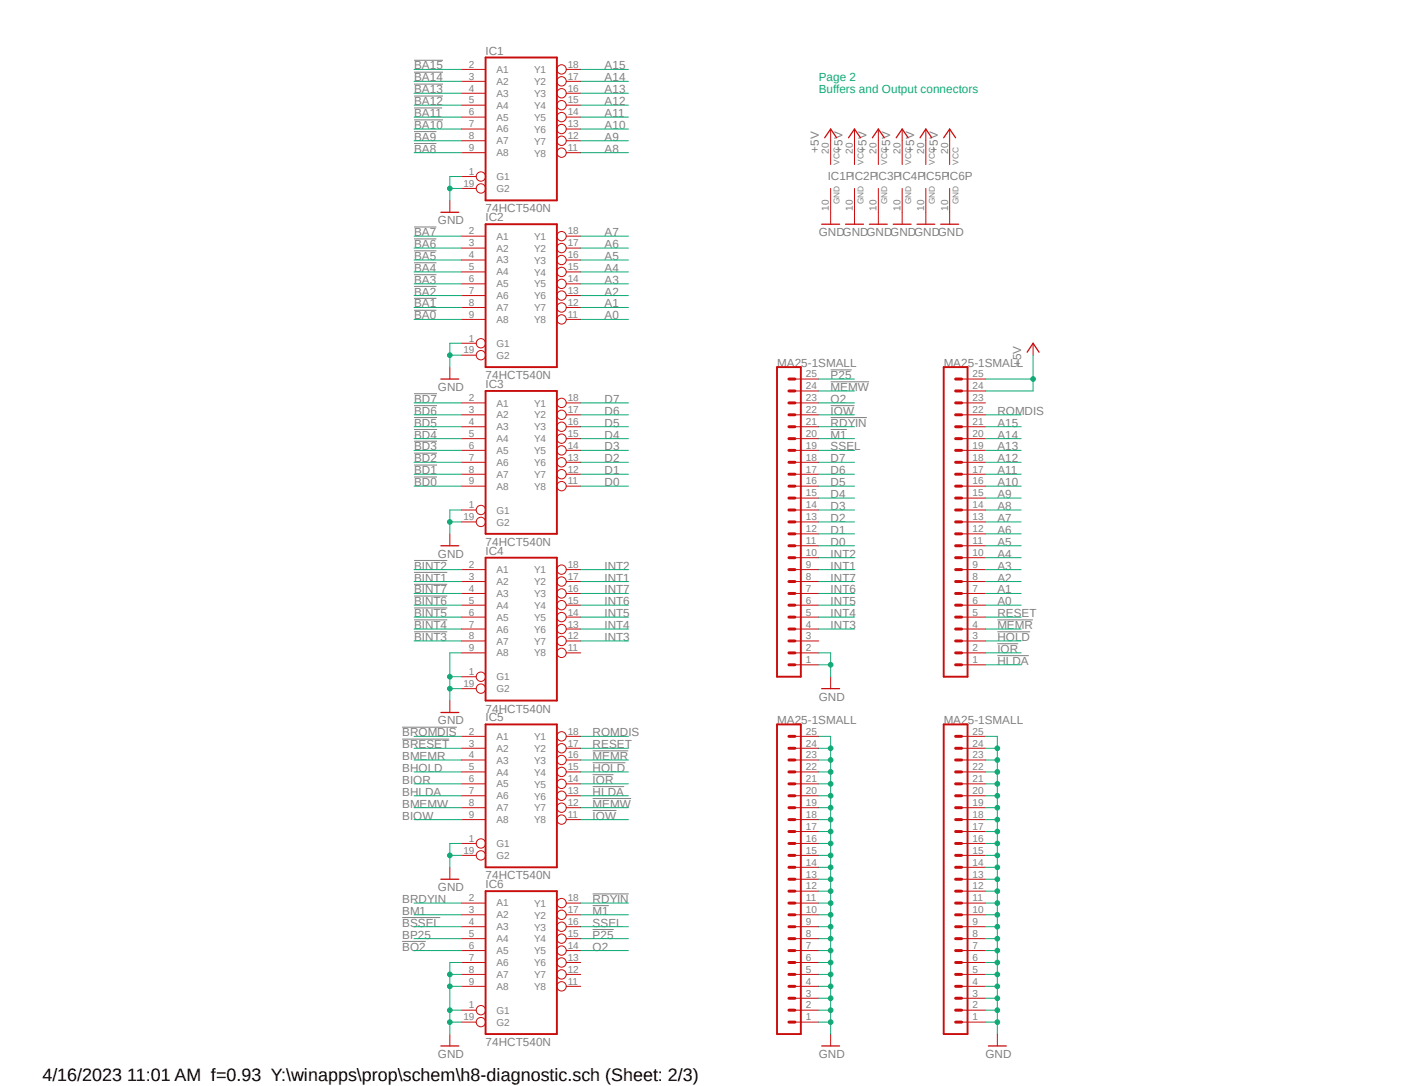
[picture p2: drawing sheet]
<svg xmlns="http://www.w3.org/2000/svg" width="279mm" height="216mm" viewBox="0 0 279 216" stroke-linecap="round" stroke-linejoin="round" font-family="sans-serif">
<path d="M79.4 8.4l129 202.5M208.4 8.4l-129 202.5" fill="none" stroke="#fff" stroke-width=".2"/>
<g fill="none" stroke="#808080" stroke-width=".2">
<path d="M82.3 12h5.8M82.3 14.4h5.8M82.3 16.7h5.8M82.3 19.1h5.8M82.3 21.5h5.6M82.3 23.8h5.8M82.3 26.2h4.5M82.3 28.5h4.5M82.3 47.5h4.5M82.3 49.9h4.5M82.3 52.2h4.5M82.3 54.6h4.5"/>
<path d="M82.3 56.9h4.5M82.3 59.3h4.5M82.3 45.1h4.5M82.3 61.7h4.5M82.3 78.3h4.6M165.2 73.5h4.2M165.2 75.9h7.6M82.3 80.6h4.6M82.3 83h4.6M82.3 85.4h4.6M82.3 87.7h4.6M82.3 90.1h4.6"/>
<path d="M82.3 92.5h4.6M82.3 94.8h4.6M165.2 80.6h4.7M165.2 83h7.2M165.2 85.4h3.2M82.3 111.4h6.6M82.3 113.8h6.6M82.3 116.2h6.6M82.3 118.5h6.6M82.3 120.9h6.6M82.3 123.2h6.6M82.3 125.6h6.6"/>
<path d="M198.3 123.2h7.1M198.3 125.6h6.6M198.3 128h4.2M198.3 130.3h6.3M80 144.6h10.8M80 146.9h9.3M117.9 158.7h7.6M117.9 149.3h7M117.9 151.6h6.5M117.9 154h4.1M117.9 156.4h6.2M117.9 161.1h4.7"/>
<path d="M117.9 177.7h7.2M80 182.4h7.5M80 187.2h4.7M117.9 184.8h4.1M117.9 180h3.2"/>
</g>
<path d="M96.6 11.4h14.1v28.4h-14.1zM96.6 44.6h14.1v28.4h-14.1zM96.6 77.7h14.1v28.4h-14.1zM154.5 73h4.8v61.5h-4.8zM187.7 73h4.7v61.5h-4.7zM96.6 110.9h14.1v28.4h-14.1zM96.6 144h14.1v28.4h-14.1zM154.5 144h4.8v61.6h-4.8zM187.7 144h4.7v61.6h-4.7zM96.6 177.2h14.1v28.4h-14.1z" fill="none" stroke="#c90d0c" stroke-width=".38"/>
<g fill="none" stroke="#c90d0c" stroke-width=".2">
<path d="M91.8 13.8h4.8M91.8 16.2h4.8M91.8 18.5h4.8M112.6 13.8h2.9M112.6 16.2h2.9M112.6 18.5h2.9M89.5 39.8v2.4M91.8 35.1h2.9M91.8 20.9h4.8M91.8 23.3h4.8M91.8 25.7h4.8M91.8 28h4.8"/>
<path d="M91.8 30.4h4.8M91.8 37.5h2.9M112.6 20.9h2.9M112.6 23.3h2.9M112.6 25.7h2.9M112.6 28h2.9M112.6 30.4h2.9M165.2 25.7v7M165.2 37.5v7.1M169.9 25.7v7M169.9 37.5v7.1M174.7 25.7v7"/>
<path d="M174.7 37.5v7.1M179.4 25.7v7M179.4 37.5v7.1M184.1 25.7v7M184.1 37.5v7.1M188.8 25.7v7M188.8 37.5v7.1M91.8 46.9h4.8M91.8 49.3h4.8M91.8 51.7h4.8M91.8 54.1h4.8M91.8 56.4h4.8"/>
<path d="M91.8 58.8h4.8M112.6 46.9h2.9M112.6 49.3h2.9M112.6 51.7h2.9M112.6 54.1h2.9M112.6 56.4h2.9M112.6 58.8h2.9M89.5 73v2.4M91.8 68.2h2.9M91.8 61.1h4.8M91.8 63.5h4.8M91.8 70.6h2.9"/>
<path d="M112.6 61.1h2.9M112.6 63.5h2.9M158.1 77.7h4.7M158.1 75.4h4.7M191.2 77.7h4.8M191.2 75.4h4.8M205.4 68.2v2.4M91.8 80.1h4.8M91.8 82.5h4.8M91.8 84.8h4.8M91.8 87.2h4.8M91.8 89.5h4.8"/>
<path d="M91.8 91.9h4.8M91.8 94.3h4.8M91.8 96.6h4.8M112.6 80.1h2.9M112.6 82.5h2.9M112.6 84.8h2.9M112.6 87.2h2.9M112.6 89.5h2.9M112.6 91.9h2.9M112.6 94.3h2.9M112.6 96.6h2.9M158.1 80.1h4.7"/>
<path d="M158.1 82.5h4.7M158.1 84.8h4.7M158.1 87.2h4.7M158.1 89.5h4.7M158.1 91.9h4.7M158.1 94.3h4.7M158.1 96.6h4.7M158.1 99h4.7M191.2 80.1h4.8M191.2 82.5h4.8M191.2 84.8h4.8M191.2 87.2h4.8"/>
<path d="M191.2 89.5h4.8M191.2 91.9h4.8M191.2 94.3h4.8M191.2 96.6h4.8M191.2 99h4.8M89.5 106.1v2.4M91.8 101.4h2.9M91.8 103.8h2.9M91.8 113.2h4.8M91.8 115.6h4.8M91.8 118h4.8M112.6 113.2h2.9"/>
<path d="M112.6 115.6h2.9M112.6 118h2.9M158.1 101.4h4.7M158.1 103.8h4.7M158.1 113.2h4.7M158.1 115.6h4.7M158.1 118h4.7M158.1 110.9h4.7M158.1 108.5h4.7M158.1 106.1h4.7M191.2 101.4h4.8M191.2 103.8h4.8"/>
<path d="M191.2 113.2h4.8M191.2 115.6h4.8M191.2 118h4.8M191.2 110.9h4.8M191.2 108.5h4.8M191.2 106.1h4.8M89.5 139.3v2.3M91.8 134.5h2.9M91.8 120.3h4.8M91.8 122.7h4.8M91.8 125.1h4.8M91.8 127.4h4.8"/>
<path d="M91.8 129.8h4.8M91.8 136.9h2.9M112.6 120.3h2.9M112.6 122.7h2.9M112.6 125.1h2.9M112.6 127.4h2.9M112.6 129.8h2.9M158.1 120.3h4.7M158.1 122.7h4.7M158.1 125.1h4.7M158.1 127.4h4.7M158.1 129.8h4.7"/>
<path d="M158.1 132.2h4.7M165.2 134.5v2.4M191.2 120.3h4.8M191.2 122.7h4.8M191.2 125.1h4.8M191.2 127.4h4.8M191.2 129.8h4.8M191.2 132.2h4.8M91.8 146.4h4.8M91.8 148.8h4.8M91.8 151.1h4.8M91.8 153.5h4.8"/>
<path d="M91.8 155.8h4.8M91.8 158.2h4.8M112.6 146.4h2.9M112.6 148.8h2.9M112.6 151.1h2.9M112.6 153.5h2.9M112.6 155.8h2.9M112.6 158.2h2.9M158.1 146.4h4.7M158.1 148.8h4.7M158.1 151.1h4.7M158.1 153.5h4.7"/>
<path d="M158.1 155.8h4.7M158.1 158.2h4.7M191.2 146.4h4.8M191.2 148.8h4.8M191.2 151.1h4.8M191.2 153.5h4.8M191.2 155.8h4.8M191.2 158.2h4.8M89.5 172.4v2.4M91.8 167.7h2.9M91.8 160.6h4.8M91.8 162.9h4.8"/>
<path d="M91.8 170.1h2.9M91.8 179.5h4.8M112.6 160.6h2.9M112.6 162.9h2.9M112.6 179.5h2.9M158.1 167.7h4.7M158.1 160.6h4.7M158.1 162.9h4.7M158.1 170.1h4.7M158.1 179.5h4.7M158.1 177.2h4.7M158.1 174.8h4.7"/>
<path d="M158.1 172.4h4.7M158.1 165.3h4.7M191.2 167.7h4.8M191.2 160.6h4.8M191.2 162.9h4.8M191.2 170.1h4.8M191.2 179.5h4.8M191.2 177.2h4.8M191.2 174.8h4.8M191.2 172.4h4.8M191.2 165.3h4.8M91.8 181.9h4.8"/>
<path d="M91.8 184.2h4.8M91.8 186.6h4.8M91.8 189h4.8M91.8 191.3h4.8M91.8 193.7h4.8M91.8 196.1h4.8M112.6 181.9h2.9M112.6 184.2h2.9M112.6 186.6h2.9M112.6 189h2.9M112.6 191.3h2.9M112.6 193.7h2.9"/>
<path d="M112.6 196.1h2.9M158.1 181.9h4.7M158.1 184.2h4.7M158.1 186.6h4.7M158.1 189h4.7M158.1 191.3h4.7M158.1 193.7h4.7M158.1 196.1h4.7M158.1 198.5h4.7M191.2 181.9h4.8M191.2 184.2h4.8M191.2 186.6h4.8"/>
<path d="M191.2 189h4.8M191.2 191.3h4.8M191.2 193.7h4.8M191.2 196.1h4.8M191.2 198.5h4.8M89.5 205.6v2.3M91.8 200.8h2.9M91.8 203.2h2.9M158.1 200.8h4.7M158.1 203.2h4.7M165.2 205.6v2.3M191.2 200.8h4.8"/>
<path d="M191.2 203.2h4.8M198.3 205.6v2.3"/>
<circle cx="111.7" cy="16.2" r=".93"/>
<circle cx="111.7" cy="18.5" r=".93"/>
<circle cx="111.7" cy="13.8" r=".93"/>
<circle cx="95.6" cy="37.5" r=".93"/>
<circle cx="95.6" cy="35.1" r=".93"/>
<circle cx="111.7" cy="28" r=".93"/>
<circle cx="111.7" cy="25.7" r=".93"/>
<circle cx="111.7" cy="23.3" r=".93"/>
<circle cx="111.7" cy="30.4" r=".93"/>
<circle cx="111.7" cy="20.9" r=".93"/>
<circle cx="111.7" cy="58.8" r=".93"/>
<circle cx="111.7" cy="56.4" r=".93"/>
<circle cx="111.7" cy="46.9" r=".93"/>
<circle cx="111.7" cy="54.1" r=".93"/>
<circle cx="111.7" cy="51.7" r=".93"/>
<circle cx="111.7" cy="49.3" r=".93"/>
<circle cx="95.6" cy="70.6" r=".93"/>
<circle cx="95.6" cy="68.2" r=".93"/>
<circle cx="111.7" cy="61.1" r=".93"/>
<circle cx="111.7" cy="63.5" r=".93"/>
<circle cx="111.7" cy="96.6" r=".93"/>
<circle cx="111.7" cy="82.5" r=".93"/>
<circle cx="111.7" cy="89.5" r=".93"/>
<circle cx="111.7" cy="87.2" r=".93"/>
<circle cx="111.7" cy="84.8" r=".93"/>
<circle cx="111.7" cy="80.1" r=".93"/>
<circle cx="111.7" cy="91.9" r=".93"/>
<circle cx="111.7" cy="94.3" r=".93"/>
<circle cx="95.6" cy="101.4" r=".93"/>
<circle cx="95.6" cy="103.8" r=".93"/>
<circle cx="111.7" cy="113.2" r=".93"/>
<circle cx="111.7" cy="118" r=".93"/>
<circle cx="111.7" cy="115.6" r=".93"/>
<circle cx="95.6" cy="136.9" r=".93"/>
<circle cx="95.6" cy="134.5" r=".93"/>
<circle cx="111.7" cy="125.1" r=".93"/>
<circle cx="111.7" cy="129.8" r=".93"/>
<circle cx="111.7" cy="127.4" r=".93"/>
<circle cx="111.7" cy="122.7" r=".93"/>
<circle cx="111.7" cy="120.3" r=".93"/>
<circle cx="111.7" cy="153.5" r=".93"/>
<circle cx="111.7" cy="146.4" r=".93"/>
<circle cx="111.7" cy="158.2" r=".93"/>
<circle cx="111.7" cy="155.8" r=".93"/>
<circle cx="111.7" cy="151.1" r=".93"/>
<circle cx="111.7" cy="148.8" r=".93"/>
<circle cx="95.6" cy="170.1" r=".93"/>
<circle cx="95.6" cy="167.7" r=".93"/>
<circle cx="111.7" cy="160.6" r=".93"/>
<circle cx="111.7" cy="162.9" r=".93"/>
<circle cx="111.7" cy="179.5" r=".93"/>
<circle cx="111.7" cy="181.9" r=".93"/>
<circle cx="111.7" cy="189" r=".93"/>
<circle cx="111.7" cy="193.7" r=".93"/>
<circle cx="111.7" cy="186.6" r=".93"/>
<circle cx="111.7" cy="196.1" r=".93"/>
<circle cx="111.7" cy="191.3" r=".93"/>
<circle cx="111.7" cy="184.2" r=".93"/>
<circle cx="95.6" cy="200.8" r=".93"/>
<circle cx="95.6" cy="203.2" r=".93"/>
</g>
<g fill="none" stroke="#c90d0c" stroke-width=".59">
<path d="M156.9 77.7h1.2M156.9 75.4h1.2M190 77.7h1.2M190 75.4h1.2M156.9 99h1.2M156.9 94.3h1.2M156.9 96.6h1.2M156.9 87.2h1.2M156.9 89.5h1.2M156.9 91.9h1.2M156.9 82.5h1.2M156.9 84.8h1.2"/>
<path d="M156.9 80.1h1.2M190 99h1.2M190 94.3h1.2M190 96.6h1.2M190 87.2h1.2M190 89.5h1.2M190 91.9h1.2M190 82.5h1.2M190 84.8h1.2M190 80.1h1.2M156.9 115.6h1.2M156.9 118h1.2"/>
<path d="M156.9 110.9h1.2M156.9 113.2h1.2M156.9 106.1h1.2M156.9 108.5h1.2M156.9 101.4h1.2M156.9 103.8h1.2M190 115.6h1.2M190 118h1.2M190 110.9h1.2M190 113.2h1.2M190 106.1h1.2M190 108.5h1.2"/>
<path d="M190 101.4h1.2M190 103.8h1.2M156.9 127.4h1.2M156.9 129.8h1.2M156.9 132.2h1.2M156.9 122.7h1.2M156.9 125.1h1.2M156.9 120.3h1.2M190 127.4h1.2M190 129.8h1.2M190 132.2h1.2M190 122.7h1.2"/>
<path d="M190 125.1h1.2M190 120.3h1.2M156.9 158.2h1.2M156.9 153.5h1.2M156.9 155.8h1.2M156.9 148.8h1.2M156.9 151.1h1.2M156.9 146.4h1.2M190 158.2h1.2M190 153.5h1.2M190 155.8h1.2M190 148.8h1.2"/>
<path d="M190 151.1h1.2M190 146.4h1.2M156.9 177.2h1.2M156.9 179.5h1.2M156.9 170.1h1.2M156.9 172.4h1.2M156.9 174.8h1.2M156.9 165.3h1.2M156.9 167.7h1.2M156.9 160.6h1.2M156.9 162.9h1.2M190 177.2h1.2"/>
<path d="M190 179.5h1.2M190 170.1h1.2M190 172.4h1.2M190 174.8h1.2M190 165.3h1.2M190 167.7h1.2M190 160.6h1.2M190 162.9h1.2M156.9 198.5h1.2M156.9 193.7h1.2M156.9 196.1h1.2M156.9 186.6h1.2"/>
<path d="M156.9 189h1.2M156.9 191.3h1.2M156.9 181.9h1.2M156.9 184.2h1.2M190 198.5h1.2M190 193.7h1.2M190 196.1h1.2M190 186.6h1.2M190 189h1.2M190 191.3h1.2M190 181.9h1.2M190 184.2h1.2"/>
<path d="M156.9 200.8h1.2M156.9 203.2h1.2M190 200.8h1.2M190 203.2h1.2"/>
</g>
<g fill="none" stroke="#c90d0c" stroke-width=".25">
<path d="M164 27.4l1.2-1.7 1.2 1.7M168.7 27.4l1.2-1.7 1.2 1.7M173.5 27.4l1.2-1.7 1.2 1.7M178.2 27.4l1.2-1.7 1.2 1.7M183 27.4l1.1-1.7 1.2 1.7M187.7 27.4l1.1-1.7 1.2 1.7M87.7 42.2h3.5M163.4 44.6h3.6M168.1 44.6h3.6M172.9 44.6h3.5M177.6 44.6h3.6M182.4 44.6h3.5"/>
<path d="M187.1 44.6h3.5M87.7 75.4h3.5M204.3 70l1.1-1.8 1.2 1.8M87.7 108.5h3.5M163.4 136.9h3.6M87.7 141.6h3.5M87.7 174.8h3.5M87.7 207.9h3.5M163.4 207.9h3.6M196.6 207.9h3.5"/>
</g>
<g fill="none" stroke="#0dab76" stroke-width=".2">
<path d="M82.3 13.8h9.5M82.3 16.2h9.5M82.3 18.5h9.5M82.3 20.9h9.5M82.3 23.3h9.5M82.3 25.7h9.5M82.3 28h9.5M82.3 30.4h9.5M82.3 49.3h9.5M82.3 51.7h9.5M82.3 54.1h9.5M82.3 56.4h9.5"/>
<path d="M82.3 58.8h9.5M82.3 46.9h9.5M82.3 61.1h9.5M82.3 63.5h9.5M82.3 80.1h9.5M82.3 82.5h9.5M82.3 84.8h9.5M82.3 87.2h9.5M82.3 89.5h9.5M82.3 91.9h9.5M82.3 94.3h9.5M82.3 96.6h9.5"/>
<path d="M82.3 113.2h9.5M82.3 115.6h9.5M82.3 118h9.5M82.3 120.3h9.5M82.3 122.7h9.5M82.3 125.1h9.5M82.3 127.4h9.5M162.8 129.8h2.4v4.7M162.8 132.2h2.4M82.3 146.4h9.5M82.3 148.8h9.5M82.3 151.1h9.5"/>
<path d="M82.3 153.5h9.5M82.3 155.8h9.5M82.3 158.2h9.5M82.3 160.6h9.5M82.3 162.9h9.5M82.3 179.5h9.5M82.3 181.9h9.5M82.3 184.2h9.5M82.3 186.6h9.5M82.3 189h9.5"/>
</g>
<circle cx="165.2" cy="132.2" r=".46" fill="#0dab76"/>
<g fill="none" stroke="#0dab76" stroke-width=".2">
<path d="M162.8 146.4h2.4v59.2M162.8 148.8h2.4"/>
<circle cx="165.2" cy="132.2" r=".46"/>
</g>
<circle cx="165.2" cy="148.8" r=".46" fill="#0dab76"/>
<g fill="none" stroke="#0dab76" stroke-width=".2">
<path d="M162.8 151.1h2.4"/>
<circle cx="165.2" cy="148.8" r=".46"/>
</g>
<circle cx="165.2" cy="151.1" r=".46" fill="#0dab76"/>
<g fill="none" stroke="#0dab76" stroke-width=".2">
<path d="M162.8 153.5h2.4"/>
<circle cx="165.2" cy="151.1" r=".46"/>
</g>
<circle cx="165.2" cy="153.5" r=".46" fill="#0dab76"/>
<g fill="none" stroke="#0dab76" stroke-width=".2">
<path d="M162.8 155.8h2.4"/>
<circle cx="165.2" cy="153.5" r=".46"/>
</g>
<circle cx="165.2" cy="155.8" r=".46" fill="#0dab76"/>
<g fill="none" stroke="#0dab76" stroke-width=".2">
<path d="M162.8 158.2h2.4"/>
<circle cx="165.2" cy="155.8" r=".46"/>
</g>
<circle cx="165.2" cy="158.2" r=".46" fill="#0dab76"/>
<g fill="none" stroke="#0dab76" stroke-width=".2">
<path d="M162.8 160.6h2.4"/>
<circle cx="165.2" cy="158.2" r=".46"/>
</g>
<circle cx="165.2" cy="160.6" r=".46" fill="#0dab76"/>
<g fill="none" stroke="#0dab76" stroke-width=".2">
<path d="M162.8 162.9h2.4"/>
<circle cx="165.2" cy="160.6" r=".46"/>
</g>
<circle cx="165.2" cy="162.9" r=".46" fill="#0dab76"/>
<g fill="none" stroke="#0dab76" stroke-width=".2">
<path d="M162.8 165.3h2.4"/>
<circle cx="165.2" cy="162.9" r=".46"/>
</g>
<circle cx="165.2" cy="165.3" r=".46" fill="#0dab76"/>
<g fill="none" stroke="#0dab76" stroke-width=".2">
<path d="M162.8 167.7h2.4"/>
<circle cx="165.2" cy="165.3" r=".46"/>
</g>
<circle cx="165.2" cy="167.7" r=".46" fill="#0dab76"/>
<g fill="none" stroke="#0dab76" stroke-width=".2">
<path d="M162.8 170.1h2.4"/>
<circle cx="165.2" cy="167.7" r=".46"/>
</g>
<circle cx="165.2" cy="170.1" r=".46" fill="#0dab76"/>
<g fill="none" stroke="#0dab76" stroke-width=".2">
<path d="M162.8 172.4h2.4"/>
<circle cx="165.2" cy="170.1" r=".46"/>
</g>
<circle cx="165.2" cy="172.4" r=".46" fill="#0dab76"/>
<g fill="none" stroke="#0dab76" stroke-width=".2">
<path d="M162.8 174.8h2.4"/>
<circle cx="165.2" cy="172.4" r=".46"/>
</g>
<circle cx="165.2" cy="174.8" r=".46" fill="#0dab76"/>
<g fill="none" stroke="#0dab76" stroke-width=".2">
<path d="M162.8 177.2h2.4"/>
<circle cx="165.2" cy="174.8" r=".46"/>
</g>
<circle cx="165.2" cy="177.2" r=".46" fill="#0dab76"/>
<g fill="none" stroke="#0dab76" stroke-width=".2">
<path d="M162.8 179.5h2.4"/>
<circle cx="165.2" cy="177.2" r=".46"/>
</g>
<circle cx="165.2" cy="179.5" r=".46" fill="#0dab76"/>
<g fill="none" stroke="#0dab76" stroke-width=".2">
<path d="M162.8 181.9h2.4"/>
<circle cx="165.2" cy="179.5" r=".46"/>
</g>
<circle cx="165.2" cy="181.9" r=".46" fill="#0dab76"/>
<g fill="none" stroke="#0dab76" stroke-width=".2">
<path d="M162.8 184.2h2.4"/>
<circle cx="165.2" cy="181.9" r=".46"/>
</g>
<circle cx="165.2" cy="184.2" r=".46" fill="#0dab76"/>
<g fill="none" stroke="#0dab76" stroke-width=".2">
<path d="M162.8 186.6h2.4"/>
<circle cx="165.2" cy="184.2" r=".46"/>
</g>
<circle cx="165.2" cy="186.6" r=".46" fill="#0dab76"/>
<g fill="none" stroke="#0dab76" stroke-width=".2">
<path d="M162.8 189h2.4"/>
<circle cx="165.2" cy="186.6" r=".46"/>
</g>
<circle cx="165.2" cy="189" r=".46" fill="#0dab76"/>
<g fill="none" stroke="#0dab76" stroke-width=".2">
<path d="M162.8 191.3h2.4"/>
<circle cx="165.2" cy="189" r=".46"/>
</g>
<circle cx="165.2" cy="191.3" r=".46" fill="#0dab76"/>
<g fill="none" stroke="#0dab76" stroke-width=".2">
<path d="M162.8 193.7h2.4"/>
<circle cx="165.2" cy="191.3" r=".46"/>
</g>
<circle cx="165.2" cy="193.7" r=".46" fill="#0dab76"/>
<g fill="none" stroke="#0dab76" stroke-width=".2">
<path d="M162.8 196.1h2.4"/>
<circle cx="165.2" cy="193.7" r=".46"/>
</g>
<circle cx="165.2" cy="196.1" r=".46" fill="#0dab76"/>
<g fill="none" stroke="#0dab76" stroke-width=".2">
<path d="M162.8 198.5h2.4"/>
<circle cx="165.2" cy="196.1" r=".46"/>
</g>
<circle cx="165.2" cy="198.5" r=".46" fill="#0dab76"/>
<g fill="none" stroke="#0dab76" stroke-width=".2">
<path d="M162.8 200.8h2.4"/>
<circle cx="165.2" cy="198.5" r=".46"/>
</g>
<circle cx="165.2" cy="200.8" r=".46" fill="#0dab76"/>
<g fill="none" stroke="#0dab76" stroke-width=".2">
<path d="M162.8 203.2h2.4"/>
<circle cx="165.2" cy="200.8" r=".46"/>
</g>
<circle cx="165.2" cy="203.2" r=".46" fill="#0dab76"/>
<g fill="none" stroke="#0dab76" stroke-width=".2">
<path d="M89.5 203.2h2.3M91.8 200.8h-2.3v4.8"/>
<circle cx="165.2" cy="203.2" r=".46"/>
</g>
<circle cx="89.5" cy="203.2" r=".46" fill="#0dab76"/>
<g fill="none" stroke="#0dab76" stroke-width=".2">
<path d="M91.8 191.3h-2.3v2.4"/>
<circle cx="89.5" cy="203.2" r=".46"/>
</g>
<circle cx="89.5" cy="200.8" r=".46" fill="#0dab76"/>
<g fill="none" stroke="#0dab76" stroke-width=".2">
<path d="M91.8 193.7h-2.3v7.1"/>
<circle cx="89.5" cy="200.8" r=".46"/>
</g>
<circle cx="89.5" cy="193.7" r=".46" fill="#0dab76"/>
<g fill="none" stroke="#0dab76" stroke-width=".2">
<path d="M89.5 196.1h2.3"/>
<circle cx="89.5" cy="193.7" r=".46"/>
</g>
<circle cx="89.5" cy="196.1" r=".46" fill="#0dab76"/>
<g fill="none" stroke="#0dab76" stroke-width=".2">
<path d="M89.5 170.1h2.3M91.8 167.7h-2.3v4.7"/>
<circle cx="89.5" cy="196.1" r=".46"/>
</g>
<circle cx="89.5" cy="170.1" r=".46" fill="#0dab76"/>
<g fill="none" stroke="#0dab76" stroke-width=".2">
<path d="M89.5 136.9h2.3M91.8 134.5h-2.3v4.8"/>
<circle cx="89.5" cy="170.1" r=".46"/>
</g>
<circle cx="89.5" cy="136.9" r=".46" fill="#0dab76"/>
<g fill="none" stroke="#0dab76" stroke-width=".2">
<path d="M91.8 129.8h-2.3v4.7"/>
<circle cx="89.5" cy="136.9" r=".46"/>
</g>
<circle cx="89.5" cy="134.5" r=".46" fill="#0dab76"/>
<g fill="none" stroke="#0dab76" stroke-width=".2">
<path d="M89.5 103.8h2.3M91.8 101.4h-2.3v4.7"/>
<circle cx="89.5" cy="134.5" r=".46"/>
</g>
<circle cx="89.5" cy="103.8" r=".46" fill="#0dab76"/>
<g fill="none" stroke="#0dab76" stroke-width=".2">
<path d="M89.5 70.6h2.3M91.8 68.2h-2.3v4.8"/>
<circle cx="89.5" cy="103.8" r=".46"/>
</g>
<circle cx="89.5" cy="70.6" r=".46" fill="#0dab76"/>
<g fill="none" stroke="#0dab76" stroke-width=".2">
<path d="M89.5 37.5h2.3M91.8 35.1h-2.3v4.7"/>
<circle cx="89.5" cy="70.6" r=".46"/>
</g>
<circle cx="89.5" cy="37.5" r=".46" fill="#0dab76"/>
<g fill="none" stroke="#0dab76" stroke-width=".2">
<path d="M196 146.4h2.3v59.2M196 148.8h2.3"/>
<circle cx="89.5" cy="37.5" r=".46"/>
</g>
<circle cx="198.3" cy="148.8" r=".46" fill="#0dab76"/>
<g fill="none" stroke="#0dab76" stroke-width=".2">
<path d="M196 151.1h2.3"/>
<circle cx="198.3" cy="148.8" r=".46"/>
</g>
<circle cx="198.3" cy="151.1" r=".46" fill="#0dab76"/>
<g fill="none" stroke="#0dab76" stroke-width=".2">
<path d="M196 153.5h2.3"/>
<circle cx="198.3" cy="151.1" r=".46"/>
</g>
<circle cx="198.3" cy="153.5" r=".46" fill="#0dab76"/>
<g fill="none" stroke="#0dab76" stroke-width=".2">
<path d="M196 155.8h2.3"/>
<circle cx="198.3" cy="153.5" r=".46"/>
</g>
<circle cx="198.3" cy="155.8" r=".46" fill="#0dab76"/>
<g fill="none" stroke="#0dab76" stroke-width=".2">
<path d="M196 158.2h2.3"/>
<circle cx="198.3" cy="155.8" r=".46"/>
</g>
<circle cx="198.3" cy="158.2" r=".46" fill="#0dab76"/>
<g fill="none" stroke="#0dab76" stroke-width=".2">
<path d="M196 160.6h2.3"/>
<circle cx="198.3" cy="158.2" r=".46"/>
</g>
<circle cx="198.3" cy="160.6" r=".46" fill="#0dab76"/>
<g fill="none" stroke="#0dab76" stroke-width=".2">
<path d="M196 162.9h2.3"/>
<circle cx="198.3" cy="160.6" r=".46"/>
</g>
<circle cx="198.3" cy="162.9" r=".46" fill="#0dab76"/>
<g fill="none" stroke="#0dab76" stroke-width=".2">
<path d="M196 165.3h2.3"/>
<circle cx="198.3" cy="162.9" r=".46"/>
</g>
<circle cx="198.3" cy="165.3" r=".46" fill="#0dab76"/>
<g fill="none" stroke="#0dab76" stroke-width=".2">
<path d="M196 167.7h2.3"/>
<circle cx="198.3" cy="165.3" r=".46"/>
</g>
<circle cx="198.3" cy="167.7" r=".46" fill="#0dab76"/>
<g fill="none" stroke="#0dab76" stroke-width=".2">
<path d="M196 170.1h2.3"/>
<circle cx="198.3" cy="167.7" r=".46"/>
</g>
<circle cx="198.3" cy="170.1" r=".46" fill="#0dab76"/>
<g fill="none" stroke="#0dab76" stroke-width=".2">
<path d="M196 172.4h2.3"/>
<circle cx="198.3" cy="170.1" r=".46"/>
</g>
<circle cx="198.3" cy="172.4" r=".46" fill="#0dab76"/>
<g fill="none" stroke="#0dab76" stroke-width=".2">
<path d="M196 174.8h2.3"/>
<circle cx="198.3" cy="172.4" r=".46"/>
</g>
<circle cx="198.3" cy="174.8" r=".46" fill="#0dab76"/>
<g fill="none" stroke="#0dab76" stroke-width=".2">
<path d="M196 177.2h2.3"/>
<circle cx="198.3" cy="174.8" r=".46"/>
</g>
<circle cx="198.3" cy="177.2" r=".46" fill="#0dab76"/>
<g fill="none" stroke="#0dab76" stroke-width=".2">
<path d="M196 179.5h2.3"/>
<circle cx="198.3" cy="177.2" r=".46"/>
</g>
<circle cx="198.3" cy="179.5" r=".46" fill="#0dab76"/>
<g fill="none" stroke="#0dab76" stroke-width=".2">
<path d="M196 181.9h2.3"/>
<circle cx="198.3" cy="179.5" r=".46"/>
</g>
<circle cx="198.3" cy="181.9" r=".46" fill="#0dab76"/>
<g fill="none" stroke="#0dab76" stroke-width=".2">
<path d="M196 184.2h2.3"/>
<circle cx="198.3" cy="181.9" r=".46"/>
</g>
<circle cx="198.3" cy="184.2" r=".46" fill="#0dab76"/>
<g fill="none" stroke="#0dab76" stroke-width=".2">
<path d="M196 186.6h2.3"/>
<circle cx="198.3" cy="184.2" r=".46"/>
</g>
<circle cx="198.3" cy="186.6" r=".46" fill="#0dab76"/>
<g fill="none" stroke="#0dab76" stroke-width=".2">
<path d="M196 189h2.3"/>
<circle cx="198.3" cy="186.6" r=".46"/>
</g>
<circle cx="198.3" cy="189" r=".46" fill="#0dab76"/>
<g fill="none" stroke="#0dab76" stroke-width=".2">
<path d="M196 191.3h2.3"/>
<circle cx="198.3" cy="189" r=".46"/>
</g>
<circle cx="198.3" cy="191.3" r=".46" fill="#0dab76"/>
<g fill="none" stroke="#0dab76" stroke-width=".2">
<path d="M196 193.7h2.3"/>
<circle cx="198.3" cy="191.3" r=".46"/>
</g>
<circle cx="198.3" cy="193.7" r=".46" fill="#0dab76"/>
<g fill="none" stroke="#0dab76" stroke-width=".2">
<path d="M196 196.1h2.3"/>
<circle cx="198.3" cy="193.7" r=".46"/>
</g>
<circle cx="198.3" cy="196.1" r=".46" fill="#0dab76"/>
<g fill="none" stroke="#0dab76" stroke-width=".2">
<path d="M196 198.5h2.3"/>
<circle cx="198.3" cy="196.1" r=".46"/>
</g>
<circle cx="198.3" cy="198.5" r=".46" fill="#0dab76"/>
<g fill="none" stroke="#0dab76" stroke-width=".2">
<path d="M196 200.8h2.3"/>
<circle cx="198.3" cy="198.5" r=".46"/>
</g>
<circle cx="198.3" cy="200.8" r=".46" fill="#0dab76"/>
<g fill="none" stroke="#0dab76" stroke-width=".2">
<path d="M196 203.2h2.3"/>
<circle cx="198.3" cy="200.8" r=".46"/>
</g>
<circle cx="198.3" cy="203.2" r=".46" fill="#0dab76"/>
<g fill="none" stroke="#0dab76" stroke-width=".2">
<path d="M115.5 13.8h9.5M115.5 16.2h9.5M115.5 18.5h9.5M115.5 20.9h9.5M115.5 23.3h9.5M115.5 25.7h9.5M115.5 28h9.5M115.5 30.4h9.5M115.5 46.9h9.5M115.5 49.3h9.5M115.5 51.7h9.5M115.5 54.1h9.5"/>
<path d="M115.5 56.4h9.5M115.5 58.8h9.5M115.5 61.1h9.5M115.5 63.5h9.5M162.8 75.4h7.1M162.8 77.7h7.1M196 75.4h9.4M205.4 70.6v7.1h-9.4M115.5 80.1h9.5M115.5 82.5h9.5M115.5 84.8h9.5M115.5 87.2h9.5"/>
<path d="M115.5 89.5h9.5M115.5 91.9h9.5M115.5 94.3h9.5M115.5 96.6h9.5M162.8 80.1h7.1M162.8 82.5h7.1M162.8 84.8h7.1M162.8 87.2h7.1M162.8 89.5h7.1M162.8 91.9h7.1M162.8 94.3h7.1M162.8 96.6h7.1"/>
<path d="M162.8 99h7.1M196 82.5h7.1M196 84.8h7.1M196 87.2h7.1M196 89.5h7.1M196 91.9h7.1M196 94.3h7.1M196 96.6h7.1M196 99h7.1M115.5 113.2h9.5M115.5 115.6h9.5M115.5 118h9.5"/>
<path d="M162.8 101.4h7.1M162.8 103.8h7.1M162.8 106.1h7.1M162.8 108.5h7.1M162.8 110.9h7.1M162.8 113.2h7.1M162.8 115.6h7.1M162.8 118h7.1M196 101.4h7.1M196 103.8h7.1M196 106.1h7.1M196 108.5h7.1"/>
<path d="M196 110.9h7.1M196 113.2h7.1M196 115.6h7.1M196 118h7.1M115.5 120.3h9.5M115.5 122.7h9.5M115.5 125.1h9.5M115.5 127.4h9.5M162.8 120.3h7.1M162.8 122.7h7.1M162.8 125.1h7.1M196 120.3h7.1"/>
<path d="M196 122.7h7.1M196 125.1h7.1M196 127.4h7.1M196 129.8h7.1M196 132.2h7.1M115.5 146.4h9.5M115.5 148.8h9.5M115.5 151.1h9.5M115.5 153.5h9.5M115.5 155.8h9.5M115.5 158.2h9.5M115.5 160.6h9.5"/>
<path d="M115.5 162.9h9.5M115.5 179.5h9.5M115.5 186.6h9.5M115.5 189h9.5M115.5 181.9h9.5M115.5 184.2h9.5"/>
<circle cx="198.3" cy="203.2" r=".46"/>
</g>
<circle cx="205.4" cy="75.4" r=".46" fill="#0dab76"/>
<circle cx="205.4" cy="75.4" r=".46" fill="none" stroke="#0dab76" stroke-width=".2"/>
<text font-size="3.6" x="8.4" y="214.9">4/16/2023 11:01 AM f=0.93 Y:\winapps\prop\schem\h8-diagnostic.sch (Sheet: 2/3)</text>
<g font-size="2.3" fill="#808080">
<text x="96.6" y="10.8">IC1</text>
<text x="82.3" y="13.8">BA15</text>
<text x="82.3" y="16.2">BA14</text>
<text x="120.2" y="13.8">A15</text>
<text x="120.2" y="16.2">A14</text>
<text x="82.3" y="18.5">BA13</text>
<text x="82.3" y="20.9">BA12</text>
<text x="82.3" y="23.3">BA11</text>
<text x="120.2" y="18.5">A13</text>
<text x="120.2" y="20.9">A12</text>
<text x="120.2" y="23.3">A11</text>
<text x="82.3" y="25.7">BA10</text>
<text x="82.3" y="28">BA9</text>
<text x="120.2" y="25.7">A10</text>
<text x="120.2" y="28">A9</text>
<text x="82.3" y="30.4">BA8</text>
<text x="120.2" y="30.4">A8</text>
<text x="162.8" y="30.4" transform="rotate(-90 162.8 30.4)">+5V</text>
<text x="164.6" y="35.7">IC1PIC2PIC3PIC4PIC5PIC6P</text>
<text x="167.6" y="30.4" transform="rotate(-90 167.6 30.4)">+5V</text>
<text x="172.3" y="30.4" transform="rotate(-90 172.3 30.4)">+5V</text>
<text x="177" y="30.4" transform="rotate(-90 177 30.4)">+5V</text>
<text x="181.8" y="30.4" transform="rotate(-90 181.8 30.4)">+5V</text>
<text x="186.5" y="30.4" transform="rotate(-90 186.5 30.4)">+5V</text>
<text x="82.3" y="46.9">BA7</text>
<text x="87.1" y="44.6">GND</text>
<text x="96.6" y="42.2">74HCT540N</text>
<text x="96.6" y="44">IC2</text>
<text x="120.2" y="46.9">A7</text>
<text x="162.8" y="46.9">GNDGNDGNDGNDGNDGND</text>
<text x="82.3" y="49.3">BA6</text>
<text x="82.3" y="51.7">BA5</text>
<text x="120.2" y="49.3">A6</text>
<text x="120.2" y="51.7">A5</text>
<text x="82.3" y="54.1">BA4</text>
<text x="82.3" y="56.4">BA3</text>
<text x="82.3" y="58.8">BA2</text>
<text x="120.2" y="54.1">A4</text>
<text x="120.2" y="56.4">A3</text>
<text x="120.2" y="58.8">A2</text>
<text x="82.3" y="61.1">BA1</text>
<text x="82.3" y="63.5">BA0</text>
<text x="120.2" y="61.1">A1</text>
<text x="120.2" y="63.5">A0</text>
<text x="87.1" y="77.7">GND</text>
<text x="96.6" y="75.4">74HCT540N</text>
<text x="96.6" y="77.1">IC3</text>
<text x="154.6" y="73">MA25-1SMALL</text>
<text x="165.2" y="75.4">P25</text>
<text x="165.2" y="77.7">MEMW</text>
<text x="187.7" y="73">MA25-1SMALL</text>
<text x="203.1" y="73" transform="rotate(-90 203.1 73)">+5V</text>
<text x="82.3" y="80.1">BD7</text>
<text x="82.3" y="82.5">BD6</text>
<text x="120.2" y="80.1">D7</text>
<text x="120.2" y="82.5">D6</text>
<text x="165.2" y="80.1">O2</text>
<text x="165.2" y="82.5">IOW</text>
<text x="198.3" y="82.5">ROMDIS</text>
<text x="82.3" y="84.8">BD5</text>
<text x="82.3" y="87.2">BD4</text>
<text x="82.3" y="89.5">BD3</text>
<text x="120.2" y="84.8">D5</text>
<text x="120.2" y="87.2">D4</text>
<text x="120.2" y="89.5">D3</text>
<text x="165.2" y="84.8">RDYIN</text>
<text x="165.2" y="87.2">M1</text>
<text x="165.2" y="89.5">SSEL</text>
<text x="198.3" y="84.8">A15</text>
<text x="198.3" y="87.2">A14</text>
<text x="198.3" y="89.5">A13</text>
<text x="82.3" y="91.9">BD2</text>
<text x="82.3" y="94.3">BD1</text>
<text x="120.2" y="91.9">D2</text>
<text x="120.2" y="94.3">D1</text>
<text x="165.2" y="91.9">D7</text>
<text x="165.2" y="94.3">D6</text>
<text x="198.3" y="91.9">A12</text>
<text x="198.3" y="94.3">A11</text>
<text x="82.3" y="96.6">BD0</text>
<text x="120.2" y="96.6">D0</text>
<text x="165.2" y="96.6">D5</text>
<text x="165.2" y="99">D4</text>
<text x="165.2" y="101.4">D3</text>
<text x="198.3" y="96.6">A10</text>
<text x="198.3" y="99">A9</text>
<text x="198.3" y="101.4">A8</text>
<text x="165.2" y="103.8">D2</text>
<text x="165.2" y="106.1">D1</text>
<text x="198.3" y="103.8">A7</text>
<text x="198.3" y="106.1">A6</text>
<text x="82.3" y="113.2">BINT2</text>
<text x="87.1" y="110.9">GND</text>
<text x="96.6" y="108.5">74HCT540N</text>
<text x="96.6" y="110.3">IC4</text>
<text x="120.2" y="113.2">INT2</text>
<text x="165.2" y="108.5">D0</text>
<text x="165.2" y="110.9">INT2</text>
<text x="165.2" y="113.2">INT1</text>
<text x="198.3" y="108.5">A5</text>
<text x="198.3" y="110.9">A4</text>
<text x="198.3" y="113.2">A3</text>
<text x="82.3" y="115.6">BINT1</text>
<text x="82.3" y="118">BINT7</text>
<text x="120.2" y="115.6">INT1</text>
<text x="120.2" y="118">INT7</text>
<text x="165.2" y="115.6">INT7</text>
<text x="165.2" y="118">INT6</text>
<text x="198.3" y="115.6">A2</text>
<text x="198.3" y="118">A1</text>
<text x="82.3" y="120.3">BINT6</text>
<text x="82.3" y="122.7">BINT5</text>
<text x="82.3" y="125.1">BINT4</text>
<text x="120.2" y="120.3">INT6</text>
<text x="120.2" y="122.7">INT5</text>
<text x="120.2" y="125.1">INT4</text>
<text x="165.2" y="120.3">INT5</text>
<text x="165.2" y="122.7">INT4</text>
<text x="165.2" y="125.1">INT3</text>
<text x="198.3" y="120.3">A0</text>
<text x="198.3" y="122.7">RESET</text>
<text x="198.3" y="125.1">MEMR</text>
<text x="82.3" y="127.4">BINT3</text>
<text x="120.2" y="127.4">INT3</text>
<text x="198.3" y="127.4">HOLD</text>
<text x="198.3" y="129.8">IOR</text>
<text x="198.3" y="132.2">HLDA</text>
<text x="96.6" y="141.6">74HCT540N</text>
<text x="96.6" y="143.4">IC5</text>
<text x="162.8" y="139.3">GND</text>
<text x="80" y="146.4">BROMDIS</text>
<text x="80" y="148.8">BRESET</text>
<text x="87.1" y="144">GND</text>
<text x="117.9" y="146.4">ROMDIS</text>
<text x="117.9" y="148.8">RESET</text>
<text x="154.6" y="144">MA25-1SMALL</text>
<text x="187.7" y="144">MA25-1SMALL</text>
<text x="80" y="151.1">BMEMR</text>
<text x="80" y="153.5">BHOLD</text>
<text x="80" y="155.8">BIOR</text>
<text x="117.9" y="151.1">MEMR</text>
<text x="117.9" y="153.5">HOLD</text>
<text x="117.9" y="155.8">IOR</text>
<text x="80" y="158.2">BHLDA</text>
<text x="80" y="160.6">BMEMW</text>
<text x="117.9" y="160.6">MEMW</text>
<text x="117.9" y="158.2">HLDA</text>
<text x="80" y="162.9">BIOW</text>
<text x="117.9" y="162.9">IOW</text>
<text x="80" y="179.5">BRDYIN</text>
<text x="87.1" y="177.2">GND</text>
<text x="96.6" y="174.8">74HCT540N</text>
<text x="96.6" y="176.6">IC6</text>
<text x="117.9" y="179.5">RDYIN</text>
<text x="80" y="181.9">BM1</text>
<text x="80" y="184.2">BSSEL</text>
<text x="117.9" y="181.9">M1</text>
<text x="117.9" y="184.2">SSEL</text>
<text x="80" y="186.6">BP25</text>
<text x="80" y="189">BO2</text>
<text x="117.9" y="186.6">P25</text>
<text x="117.9" y="189">O2</text>
<text x="96.6" y="207.9">74HCT540N</text>
<text x="87.1" y="210.3">GND</text>
<text x="162.8" y="210.3">GND</text>
<text x="196" y="210.3">GND</text>
</g>
<g font-size="2.3" fill="#0dab76">
<text x="162.8" y="16">Page 2</text>
<text x="162.8" y="18.5">Buffers and Output connectors</text>
</g>
<g font-size="2" fill="#808080">
<text x="93.3" y="13.5">2</text>
<text x="93.3" y="15.8">3</text>
<text x="98.7" y="14.5">A1</text>
<text x="98.7" y="16.9">A2</text>
<text x="106.2" y="16.9">Y2</text>
<text x="106.2" y="14.5">Y1</text>
<text x="112.9" y="15.8">17</text>
<text x="112.9" y="13.5">18</text>
<text x="93.3" y="18.2">4</text>
<text x="93.3" y="20.6">5</text>
<text x="93.3" y="22.9">6</text>
<text x="98.7" y="19.3">A3</text>
<text x="98.7" y="21.6">A4</text>
<text x="98.7" y="24">A5</text>
<text x="106.2" y="21.6">Y4</text>
<text x="106.2" y="19.3">Y3</text>
<text x="112.9" y="22.9">14</text>
<text x="112.9" y="20.6">15</text>
<text x="112.9" y="18.2">16</text>
<text x="93.3" y="25.3">7</text>
<text x="93.3" y="27.7">8</text>
<text x="98.7" y="26.3">A6</text>
<text x="98.7" y="28.7">A7</text>
<text x="106.2" y="28.7">Y7</text>
<text x="106.2" y="26.4">Y6</text>
<text x="106.2" y="24">Y5</text>
<text x="112.9" y="27.7">12</text>
<text x="112.9" y="25.3">13</text>
<text x="93.3" y="34.8">1</text>
<text x="93.3" y="30.1">9</text>
<text x="98.7" y="35.8">G1</text>
<text x="98.7" y="31.1">A8</text>
<text x="106.2" y="31.1">Y8</text>
<text x="112.9" y="30.1">11</text>
<text x="164.8" y="30.6" transform="rotate(-90 164.8 30.6)">20</text>
<text x="169.6" y="30.6" transform="rotate(-90 169.6 30.6)">20</text>
<text x="174.3" y="30.6" transform="rotate(-90 174.3 30.6)">20</text>
<text x="179.1" y="30.6" transform="rotate(-90 179.1 30.6)">20</text>
<text x="183.8" y="30.6" transform="rotate(-90 183.8 30.6)">20</text>
<text x="188.6" y="30.6" transform="rotate(-90 188.6 30.6)">20</text>
<text x="92.2" y="37.1">19</text>
<text x="98.7" y="38.2">G2</text>
<text x="164.8" y="41.9" transform="rotate(-90 164.8 41.9)">10</text>
<text x="169.6" y="41.9" transform="rotate(-90 169.6 41.9)">10</text>
<text x="174.3" y="41.9" transform="rotate(-90 174.3 41.9)">10</text>
<text x="179.1" y="41.9" transform="rotate(-90 179.1 41.9)">10</text>
<text x="183.8" y="41.9" transform="rotate(-90 183.8 41.9)">10</text>
<text x="188.6" y="41.9" transform="rotate(-90 188.6 41.9)">10</text>
<text x="93.3" y="46.6">2</text>
<text x="98.7" y="47.7">A1</text>
<text x="106.2" y="47.7">Y1</text>
<text x="112.9" y="46.6">18</text>
<text x="93.3" y="49">3</text>
<text x="93.3" y="51.4">4</text>
<text x="93.3" y="53.7">5</text>
<text x="98.7" y="50">A2</text>
<text x="98.7" y="52.4">A3</text>
<text x="106.2" y="52.4">Y3</text>
<text x="106.2" y="50">Y2</text>
<text x="112.9" y="53.7">15</text>
<text x="112.9" y="51.4">16</text>
<text x="112.9" y="49">17</text>
<text x="93.3" y="56.1">6</text>
<text x="93.3" y="58.5">7</text>
<text x="98.7" y="54.7">A4</text>
<text x="98.7" y="57.1">A5</text>
<text x="98.7" y="59.5">A6</text>
<text x="106.2" y="59.5">Y6</text>
<text x="106.2" y="57.1">Y5</text>
<text x="106.2" y="54.8">Y4</text>
<text x="112.9" y="58.5">13</text>
<text x="112.9" y="56.1">14</text>
<text x="93.3" y="60.8">8</text>
<text x="93.3" y="63.2">9</text>
<text x="98.7" y="61.8">A7</text>
<text x="98.7" y="64.2">A8</text>
<text x="106.2" y="64.3">Y8</text>
<text x="106.2" y="61.9">Y7</text>
<text x="112.9" y="63.2">11</text>
<text x="112.9" y="60.8">12</text>
<text x="92.2" y="70.3">19</text>
<text x="93.3" y="67.9">1</text>
<text x="98.7" y="69">G1</text>
<text x="98.7" y="71.3">G2</text>
<text x="160.3" y="77.4">24</text>
<text x="160.3" y="75">25</text>
<text x="193.4" y="77.4">24</text>
<text x="193.4" y="75">25</text>
<text x="93.3" y="79.8">2</text>
<text x="93.3" y="82.1">3</text>
<text x="98.7" y="80.8">A1</text>
<text x="98.7" y="83.1">A2</text>
<text x="106.2" y="83.2">Y2</text>
<text x="106.2" y="80.8">Y1</text>
<text x="112.9" y="82.1">17</text>
<text x="112.9" y="79.8">18</text>
<text x="160.3" y="82.1">22</text>
<text x="160.3" y="79.8">23</text>
<text x="193.4" y="82.1">22</text>
<text x="193.4" y="79.8">23</text>
<text x="93.3" y="84.5">4</text>
<text x="93.3" y="86.9">5</text>
<text x="93.3" y="89.2">6</text>
<text x="98.7" y="85.5">A3</text>
<text x="98.7" y="87.9">A4</text>
<text x="106.2" y="87.9">Y4</text>
<text x="106.2" y="85.6">Y3</text>
<text x="112.9" y="89.2">14</text>
<text x="112.9" y="86.9">15</text>
<text x="112.9" y="84.5">16</text>
<text x="160.3" y="89.2">19</text>
<text x="160.3" y="86.9">20</text>
<text x="160.3" y="84.5">21</text>
<text x="193.4" y="89.2">19</text>
<text x="193.4" y="86.9">20</text>
<text x="193.4" y="84.5">21</text>
<text x="93.3" y="91.6">7</text>
<text x="93.3" y="94">8</text>
<text x="98.7" y="90.3">A5</text>
<text x="98.7" y="92.6">A6</text>
<text x="98.7" y="95">A7</text>
<text x="106.2" y="95">Y7</text>
<text x="106.2" y="92.7">Y6</text>
<text x="106.2" y="90.3">Y5</text>
<text x="112.9" y="94">12</text>
<text x="112.9" y="91.6">13</text>
<text x="160.3" y="94">17</text>
<text x="160.3" y="91.6">18</text>
<text x="193.4" y="94">17</text>
<text x="193.4" y="91.6">18</text>
<text x="93.3" y="101">1</text>
<text x="93.3" y="96.3">9</text>
<text x="98.7" y="97.4">A8</text>
<text x="106.2" y="97.4">Y8</text>
<text x="112.9" y="96.3">11</text>
<text x="160.3" y="101">14</text>
<text x="160.3" y="98.7">15</text>
<text x="160.3" y="96.3">16</text>
<text x="193.4" y="101">14</text>
<text x="193.4" y="98.7">15</text>
<text x="193.4" y="96.3">16</text>
<text x="92.2" y="103.4">19</text>
<text x="98.7" y="102.1">G1</text>
<text x="98.7" y="104.5">G2</text>
<text x="160.3" y="105.8">12</text>
<text x="160.3" y="103.4">13</text>
<text x="193.4" y="105.8">12</text>
<text x="193.4" y="103.4">13</text>
<text x="93.3" y="112.9">2</text>
<text x="98.7" y="114">A1</text>
<text x="106.2" y="114">Y1</text>
<text x="112.9" y="112.9">18</text>
<text x="160.3" y="112.9">9</text>
<text x="160.3" y="110.5">10</text>
<text x="160.3" y="108.2">11</text>
<text x="193.4" y="112.9">9</text>
<text x="193.4" y="110.5">10</text>
<text x="193.4" y="108.2">11</text>
<text x="93.3" y="115.3">3</text>
<text x="93.3" y="117.6">4</text>
<text x="98.7" y="116.3">A2</text>
<text x="98.7" y="118.7">A3</text>
<text x="106.2" y="118.7">Y3</text>
<text x="106.2" y="116.3">Y2</text>
<text x="112.9" y="117.6">16</text>
<text x="112.9" y="115.3">17</text>
<text x="160.3" y="117.6">7</text>
<text x="160.3" y="115.3">8</text>
<text x="193.4" y="117.6">7</text>
<text x="193.4" y="115.3">8</text>
<text x="93.3" y="120">5</text>
<text x="93.3" y="122.4">6</text>
<text x="93.3" y="124.8">7</text>
<text x="98.7" y="121">A4</text>
<text x="98.7" y="123.4">A5</text>
<text x="98.7" y="125.8">A6</text>
<text x="106.2" y="125.8">Y6</text>
<text x="106.2" y="123.4">Y5</text>
<text x="106.2" y="121.1">Y4</text>
<text x="112.9" y="124.8">13</text>
<text x="112.9" y="122.4">14</text>
<text x="112.9" y="120">15</text>
<text x="160.3" y="124.8">4</text>
<text x="160.3" y="122.4">5</text>
<text x="160.3" y="120">6</text>
<text x="193.4" y="124.8">4</text>
<text x="193.4" y="122.4">5</text>
<text x="193.4" y="120">6</text>
<text x="93.3" y="127.1">8</text>
<text x="93.3" y="129.5">9</text>
<text x="98.7" y="128.1">A7</text>
<text x="98.7" y="130.5">A8</text>
<text x="106.2" y="130.5">Y8</text>
<text x="106.2" y="128.1">Y7</text>
<text x="112.9" y="129.5">11</text>
<text x="112.9" y="127.1">12</text>
<text x="160.3" y="131.8">1</text>
<text x="160.3" y="129.5">2</text>
<text x="160.3" y="127.1">3</text>
<text x="193.4" y="131.8">1</text>
<text x="193.4" y="129.5">2</text>
<text x="193.4" y="127.1">3</text>
<text x="92.2" y="136.6">19</text>
<text x="93.3" y="134.2">1</text>
<text x="98.7" y="135.3">G1</text>
<text x="98.7" y="137.6">G2</text>
<text x="93.3" y="146">2</text>
<text x="93.3" y="148.4">3</text>
<text x="98.7" y="147.1">A1</text>
<text x="98.7" y="149.4">A2</text>
<text x="106.2" y="149.5">Y2</text>
<text x="106.2" y="147.1">Y1</text>
<text x="112.9" y="148.4">17</text>
<text x="112.9" y="146">18</text>
<text x="160.3" y="148.4">24</text>
<text x="160.3" y="146">25</text>
<text x="193.4" y="148.4">24</text>
<text x="193.4" y="146">25</text>
<text x="93.3" y="150.8">4</text>
<text x="93.3" y="153.2">5</text>
<text x="93.3" y="155.5">6</text>
<text x="98.7" y="151.8">A3</text>
<text x="98.7" y="154.2">A4</text>
<text x="106.2" y="154.2">Y4</text>
<text x="106.2" y="151.8">Y3</text>
<text x="112.9" y="155.5">14</text>
<text x="112.9" y="153.2">15</text>
<text x="112.9" y="150.8">16</text>
<text x="160.3" y="155.5">21</text>
<text x="160.3" y="153.2">22</text>
<text x="160.3" y="150.8">23</text>
<text x="193.4" y="155.5">21</text>
<text x="193.4" y="153.2">22</text>
<text x="193.4" y="150.8">23</text>
<text x="93.3" y="157.9">7</text>
<text x="93.3" y="160.2">8</text>
<text x="98.7" y="156.5">A5</text>
<text x="98.7" y="158.9">A6</text>
<text x="98.7" y="161.3">A7</text>
<text x="106.2" y="161.3">Y7</text>
<text x="106.2" y="159">Y6</text>
<text x="106.2" y="156.6">Y5</text>
<text x="112.9" y="160.2">12</text>
<text x="112.9" y="157.9">13</text>
<text x="160.3" y="160.2">19</text>
<text x="160.3" y="157.9">20</text>
<text x="193.4" y="160.2">19</text>
<text x="193.4" y="157.9">20</text>
<text x="93.3" y="167.3">1</text>
<text x="93.3" y="162.6">9</text>
<text x="98.7" y="163.7">A8</text>
<text x="106.2" y="163.7">Y8</text>
<text x="112.9" y="162.6">11</text>
<text x="160.3" y="167.3">16</text>
<text x="160.3" y="165">17</text>
<text x="160.3" y="162.6">18</text>
<text x="193.4" y="167.3">16</text>
<text x="193.4" y="165">17</text>
<text x="193.4" y="162.6">18</text>
<text x="92.2" y="169.7">19</text>
<text x="98.7" y="168.4">G1</text>
<text x="98.7" y="170.8">G2</text>
<text x="160.3" y="172.1">14</text>
<text x="160.3" y="169.7">15</text>
<text x="193.4" y="172.1">14</text>
<text x="193.4" y="169.7">15</text>
<text x="93.3" y="179.2">2</text>
<text x="112.9" y="179.2">18</text>
<text x="160.3" y="179.2">11</text>
<text x="160.3" y="176.8">12</text>
<text x="160.3" y="174.5">13</text>
<text x="193.4" y="179.2">11</text>
<text x="193.4" y="176.8">12</text>
<text x="193.4" y="174.5">13</text>
<text x="93.3" y="181.6">3</text>
<text x="93.3" y="183.9">4</text>
<text x="98.7" y="180.2">A1</text>
<text x="98.7" y="182.6">A2</text>
<text x="98.7" y="185">A3</text>
<text x="106.2" y="185">Y3</text>
<text x="106.2" y="182.6">Y2</text>
<text x="106.2" y="180.3">Y1</text>
<text x="112.9" y="183.9">16</text>
<text x="112.9" y="181.6">17</text>
<text x="160.3" y="183.9">9</text>
<text x="160.3" y="181.6">10</text>
<text x="193.4" y="183.9">9</text>
<text x="193.4" y="181.6">10</text>
<text x="93.3" y="186.3">5</text>
<text x="93.3" y="188.6">6</text>
<text x="93.3" y="191">7</text>
<text x="98.7" y="187.3">A4</text>
<text x="98.7" y="189.7">A5</text>
<text x="106.2" y="189.7">Y5</text>
<text x="106.2" y="187.4">Y4</text>
<text x="112.9" y="191">13</text>
<text x="112.9" y="188.6">14</text>
<text x="112.9" y="186.3">15</text>
<text x="160.3" y="191">6</text>
<text x="160.3" y="188.6">7</text>
<text x="160.3" y="186.3">8</text>
<text x="193.4" y="191">6</text>
<text x="193.4" y="188.6">7</text>
<text x="193.4" y="186.3">8</text>
<text x="93.3" y="193.4">8</text>
<text x="93.3" y="195.7">9</text>
<text x="98.7" y="192.1">A6</text>
<text x="98.7" y="194.4">A7</text>
<text x="98.7" y="196.8">A8</text>
<text x="106.2" y="196.8">Y8</text>
<text x="106.2" y="194.4">Y7</text>
<text x="106.2" y="192.1">Y6</text>
<text x="112.9" y="195.7">11</text>
<text x="112.9" y="193.4">12</text>
<text x="160.3" y="195.7">4</text>
<text x="160.3" y="193.4">5</text>
<text x="193.4" y="195.7">4</text>
<text x="193.4" y="193.4">5</text>
<text x="92.2" y="202.9">19</text>
<text x="93.3" y="200.5">1</text>
<text x="98.7" y="201.5">G1</text>
<text x="98.7" y="203.9">G2</text>
<text x="160.3" y="202.9">1</text>
<text x="160.3" y="200.5">2</text>
<text x="160.3" y="198.1">3</text>
<text x="193.4" y="202.9">1</text>
<text x="193.4" y="200.5">2</text>
<text x="193.4" y="198.1">3</text>
</g>
<g font-size="1.7" fill="#808080">
<text x="167" y="32.7" transform="rotate(-90 167 32.7)">VCC</text>
<text x="171.7" y="32.7" transform="rotate(-90 171.7 32.7)">VCC</text>
<text x="176.4" y="32.7" transform="rotate(-90 176.4 32.7)">VCC</text>
<text x="181.2" y="32.7" transform="rotate(-90 181.2 32.7)">VCC</text>
<text x="185.9" y="32.7" transform="rotate(-90 185.9 32.7)">VCC</text>
<text x="190.6" y="32.7" transform="rotate(-90 190.6 32.7)">VCC</text>
<text x="167" y="40.6" transform="rotate(-90 167 40.6)">GND</text>
<text x="171.7" y="40.6" transform="rotate(-90 171.7 40.6)">GND</text>
<text x="176.4" y="40.6" transform="rotate(-90 176.4 40.6)">GND</text>
<text x="181.2" y="40.6" transform="rotate(-90 181.2 40.6)">GND</text>
<text x="185.9" y="40.6" transform="rotate(-90 185.9 40.6)">GND</text>
<text x="190.6" y="40.6" transform="rotate(-90 190.6 40.6)">GND</text>
</g>
</svg>
